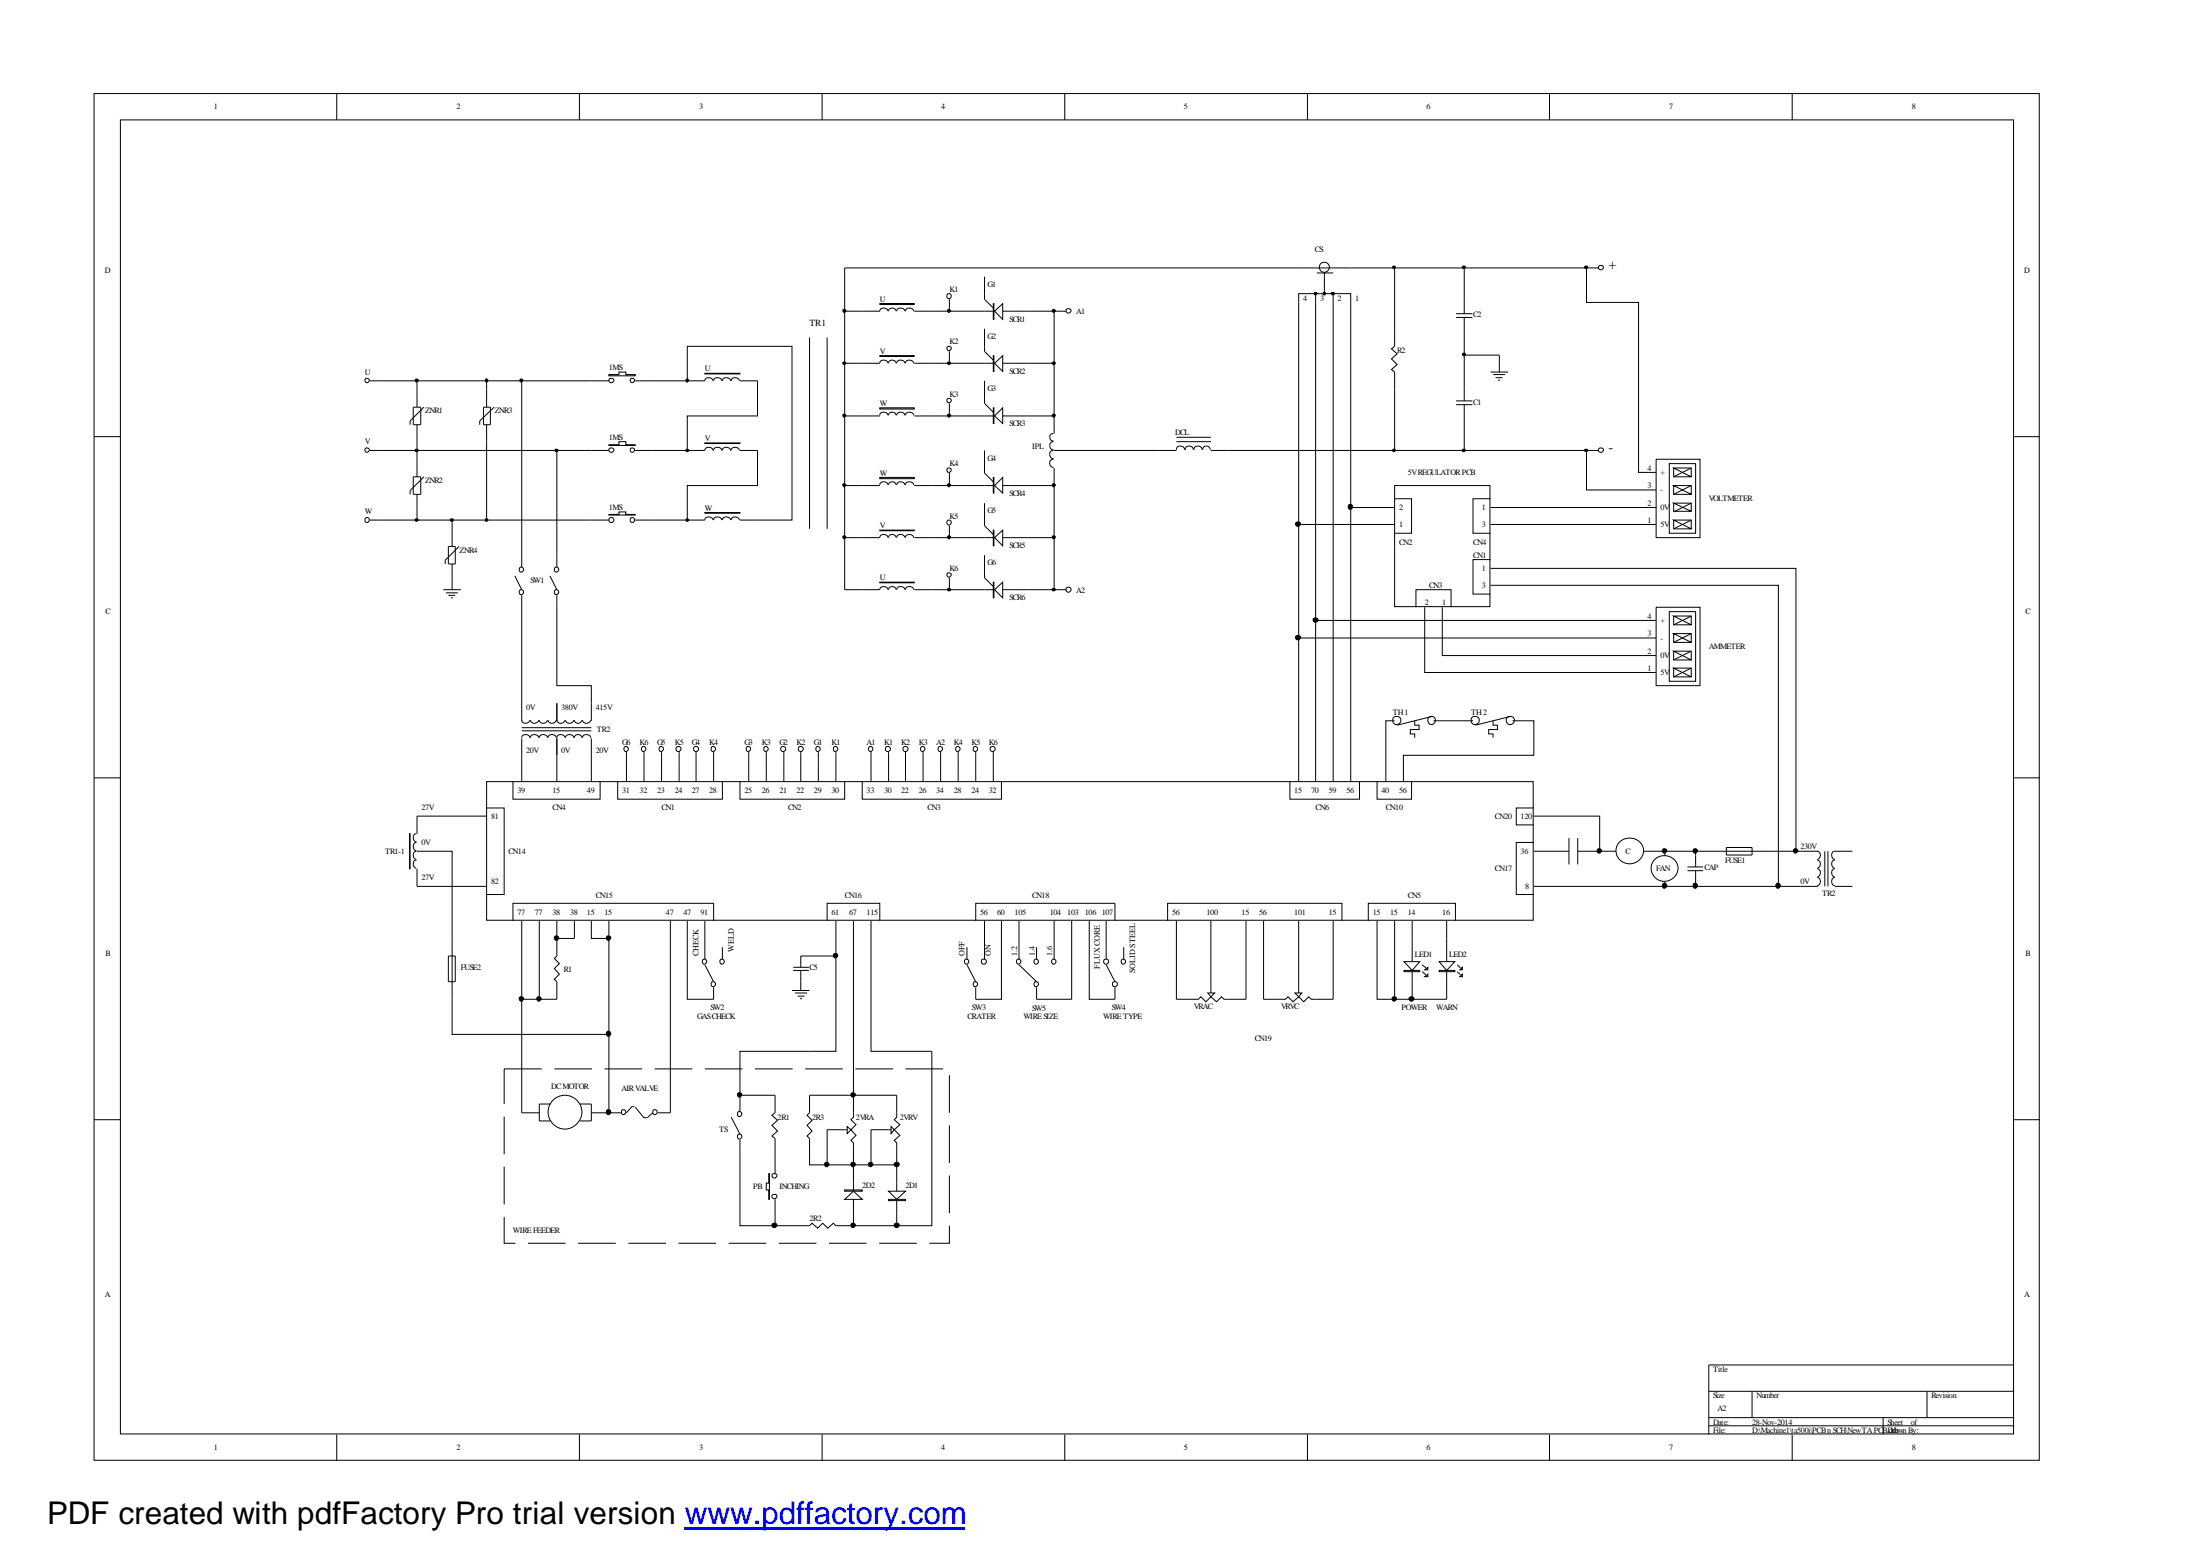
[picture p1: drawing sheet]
<svg xmlns="http://www.w3.org/2000/svg" width="297mm" height="210mm" viewBox="0 0 297 210" stroke-linecap="round" stroke-linejoin="round" font-family="sans-serif">
<g fill="none" stroke="#000" stroke-width=".14">
<path d="M12.7 12.6h262.6v184.5h-262.6zM16.3 16.2h255.6v177.4h-255.6zM45.5 12.6v3.6M78.2 12.6v3.6M111 12.6v3.6M143.8 12.6v3.6M176.5 12.6v3.6M209.2 12.6v3.6M242 12.6v3.6M132.9 37.4v3l1.2 1.2M12.7 58.9h3.6M130.6 42h8.2"/>
<path d="M271.9 58.9h3.5M12.7 105h3.6M271.9 105h3.5M12.7 151.1h3.6M271.9 151.1h3.5M45.5 193.6v3.6M78.2 193.6v3.6M111 193.6v3.6M143.8 193.6v3.6M176.5 193.6v3.6M209.2 193.6v3.6M230.7 187.8h41.2"/>
<path d="M230.7 191.4h41.2M230.7 192.5h41.2M236.6 187.8v3.6M242 193.6v3.6M254.3 191.4v2.2M260.2 187.8v3.6M271.9 184.2h-41.2v9.4"/>
</g>
<g fill="#fff" stroke="#000" stroke-width=".14">
<path d="M134.1 41h.1v2.1h-.1z" fill-rule="evenodd"/>
<path d="M134.3 42l1.1-1v2.1z" fill-rule="evenodd"/>
</g>
<path d="M130.6 49h8.2M132.9 44.4v3l1.2 1.2" fill="none" stroke="#000" stroke-width=".14"/>
<g fill="#fff" stroke="#000" stroke-width=".14">
<path d="M134.1 48h.1v2.1h-.1z" fill-rule="evenodd"/>
<path d="M134.3 49l1.1-1v2.1z" fill-rule="evenodd"/>
</g>
<path d="M130.6 56.1h8.2M132.9 51.4v3.1l1.2 1.1" fill="none" stroke="#000" stroke-width=".14"/>
<g fill="#fff" stroke="#000" stroke-width=".14">
<path d="M134.1 55h.1v2.2h-.1z" fill-rule="evenodd"/>
<path d="M134.3 56.1l1.1-1.1v2.2z" fill-rule="evenodd"/>
</g>
<path d="M130.6 65.5h8.2M132.9 60.8v3.1l1.2 1.1" fill="none" stroke="#000" stroke-width=".14"/>
<g fill="#fff" stroke="#000" stroke-width=".14">
<path d="M134.1 64.4h.1v2.2h-.1z" fill-rule="evenodd"/>
<path d="M134.3 65.5l1.1-1.1v2.2z" fill-rule="evenodd"/>
</g>
<path d="M130.6 72.6h8.2M132.9 67.9v3.1l1.2 1.2" fill="none" stroke="#000" stroke-width=".14"/>
<g fill="#fff" stroke="#000" stroke-width=".14">
<path d="M134.1 71.6h.1v2.1h-.1z" fill-rule="evenodd"/>
<path d="M134.3 72.6l1.1-1v2.1z" fill-rule="evenodd"/>
</g>
<path d="M130.6 79.6h8.2M132.9 74.9v3.1l1.2 1.2" fill="none" stroke="#000" stroke-width=".14"/>
<g fill="#fff" stroke="#000" stroke-width=".14">
<path d="M134.1 78.6h.1v2.1h-.1z" fill-rule="evenodd"/>
<path d="M134.3 79.6l1.1-1v2.1z" fill-rule="evenodd"/>
</g>
<g fill="none" stroke="#000" stroke-width=".14">
<path d="M116.4 42h2.4M123.4 42h2.4M142.2 59.6l-.2 .1a.59 .59 0 0 0-.2 .6 .59 .59 0 0 0 .4 .4M142.2 58.5l-.2 .1a.53 .53 0 0 0-.2 .6 .53 .53 0 0 0 .4 .3M142.3 56.1v2.4M158.8 59.6h4.7M158.8 59h4.7M142.2 62h-.2a.59 .59 0 0 0-.2 .7 .59 .59 0 0 0 .4 .4M142.2 60.8l-.2 .1a.59 .59 0 0 0-.2 .6 .59 .59 0 0 0 .4 .4M142.3 63.2v2.3M156.5 60.8h2.3M158.8 60.7l.1-.3a.59 .59 0 0 1 .6-.2 .59 .59 0 0 1 .4 .5"/>
<path d="M160 60.7l.1-.3a.59 .59 0 0 1 .6-.2 .59 .59 0 0 1 .4 .5M161.2 60.7l.1-.3a.59 .59 0 0 1 .6-.2 .59 .59 0 0 1 .4 .5M162.4 60.7v-.3a.53 .53 0 0 1 .6-.2 .53 .53 0 0 1 .4 .5M163.5 60.8h2.4"/>
</g>
<path d="M118.8 41h4.6v.1h-4.6z" fill-rule="evenodd" fill="#fff" stroke="#000" stroke-width=".14"/>
<path d="M116.4 49h2.4M118.8 42v-.2a.62 .62 0 0 1 1.1 .2M120 42v-.2a.55 .55 0 0 1 .6-.2 .55 .55 0 0 1 .4 .4M121.1 42v-.2a.62 .62 0 0 1 1.1 .2M122.3 42v-.2a.62 .62 0 0 1 1.1 .2M123.4 49h2.4" fill="none" stroke="#000" stroke-width=".14"/>
<path d="M118.8 48h4.6v.1h-4.6z" fill-rule="evenodd" fill="#fff" stroke="#000" stroke-width=".14"/>
<path d="M116.4 56.1h2.4M118.8 49v-.2a.62 .62 0 0 1 1.1 .2M120 49v-.2a.55 .55 0 0 1 .6-.2 .55 .55 0 0 1 .4 .4M121.1 49v-.2a.62 .62 0 0 1 1.1 .2M122.3 49v-.2a.62 .62 0 0 1 1.1 .2M123.4 56.1h2.4" fill="none" stroke="#000" stroke-width=".14"/>
<path d="M118.8 55h4.6v.2h-4.6z" fill-rule="evenodd" fill="#fff" stroke="#000" stroke-width=".14"/>
<path d="M118.8 56.1v-.3a.62 .62 0 0 1 1.1 .3M120 56.1v-.3a.55 .55 0 0 1 .6-.1 .55 .55 0 0 1 .4 .4M121.1 56.1v-.3a.62 .62 0 0 1 1.1 .3M122.3 56.1v-.3a.62 .62 0 0 1 1.1 .3M116.4 65.5h2.4M123.4 65.5h2.4" fill="none" stroke="#000" stroke-width=".14"/>
<path d="M118.8 64.4h4.6v.2h-4.6z" fill-rule="evenodd" fill="#fff" stroke="#000" stroke-width=".14"/>
<path d="M116.4 72.6h2.4M118.8 65.5v-.3a.62 .62 0 0 1 1.1 .3M120 65.5v-.3a.55 .55 0 0 1 .6-.1 .55 .55 0 0 1 .4 .4M121.1 65.5v-.3a.62 .62 0 0 1 1.1 .3M122.3 65.5v-.3a.62 .62 0 0 1 1.1 .3M123.4 72.6h2.4" fill="none" stroke="#000" stroke-width=".14"/>
<path d="M118.8 71.6h4.6h-4.6z" fill-rule="evenodd" fill="#fff" stroke="#000" stroke-width=".14"/>
<path d="M116.4 79.6h2.4M118.8 72.6v-.2a.62 .62 0 0 1 1.1 .2M120 72.6v-.2a.55 .55 0 0 1 .6-.2 .55 .55 0 0 1 .4 .4M121.1 72.6v-.2a.62 .62 0 0 1 1.1 .2M122.3 72.6v-.2a.62 .62 0 0 1 1.1 .2M123.4 79.6h2.4" fill="none" stroke="#000" stroke-width=".14"/>
<path d="M118.8 78.6h4.6v.1h-4.6z" fill-rule="evenodd" fill="#fff" stroke="#000" stroke-width=".14"/>
<path d="M92.8 51.4h2.4M99.9 51.4h2.4M118.8 79.6v-.2a.62 .62 0 0 1 1.1 .2M120 79.6v-.2a.55 .55 0 0 1 .6-.2 .55 .55 0 0 1 .4 .4M121.1 79.6v-.2a.62 .62 0 0 1 1.1 .2M122.3 79.6v-.2a.62 .62 0 0 1 1.1 .2" fill="none" stroke="#000" stroke-width=".14"/>
<path d="M95.2 50.4h4.7v.1h-4.7z" fill-rule="evenodd" fill="#fff" stroke="#000" stroke-width=".14"/>
<path d="M95.2 51.4v-.2a.62 .62 0 0 1 1.1 .2M96.4 51.4v-.2a.62 .62 0 0 1 1.1 .2M97.5 51.4l.1-.2a.62 .62 0 0 1 1 .2M98.7 51.4l.1-.2a.62 .62 0 0 1 1 .2M92.8 60.8h2.4M99.9 60.8h2.4" fill="none" stroke="#000" stroke-width=".14"/>
<path d="M95.2 59.8h4.7v.1h-4.7z" fill-rule="evenodd" fill="#fff" stroke="#000" stroke-width=".14"/>
<path d="M92.8 70.2h2.4M95.2 60.8v-.2a.62 .62 0 0 1 1.1 .2M96.4 60.8v-.2a.62 .62 0 0 1 1.1 .2M97.5 60.8l.1-.2a.62 .62 0 0 1 1 .2M98.7 60.8l.1-.2a.62 .62 0 0 1 1 .2M99.9 70.2h2.4" fill="none" stroke="#000" stroke-width=".14"/>
<path d="M95.2 69.2h4.7v.1h-4.7z" fill-rule="evenodd" fill="#fff" stroke="#000" stroke-width=".14"/>
<path d="M79.8 70.2h2.4M85.8 70.2h2.3M95.2 70.2v-.2a.62 .62 0 0 1 1.1 .2M96.4 70.2v-.2a.62 .62 0 0 1 1.1 .2M97.5 70.2l.1-.2a.62 .62 0 0 1 1 .2M98.7 70.2l.1-.2a.62 .62 0 0 1 1 .2" fill="none" stroke="#000" stroke-width=".14"/>
<path d="M82.2 69.4h1.4v-.3h.9v.3h1.3v.1h-3.6z" fill-rule="evenodd" fill="#fff" stroke="#000" stroke-width=".14"/>
<g fill="none" stroke="#000" stroke-width=".14">
<path d="M79.8 60.8h2.4M85.2 69.9h.3l.1 .1a.36 .36 0 0 1-.3 .5 .37 .37 0 0 1-.1-.6zM85.8 60.8h2.3"/>
<circle cx="82.5" cy="70.2" r=".35"/>
</g>
<path d="M82.2 60h1.4v-.4h.9v.4h1.3v.1h-3.6z" fill-rule="evenodd" fill="#fff" stroke="#000" stroke-width=".14"/>
<g fill="none" stroke="#000" stroke-width=".14">
<path d="M79.8 51.4h2.4M85.8 51.4h2.3"/>
<circle cx="82.6" cy="60.8" r=".33"/>
<circle cx="85.4" cy="60.8" r=".31"/>
</g>
<path d="M82.2 50.6h1.4v-.4h.9v.4h1.3v.1h-3.6z" fill-rule="evenodd" fill="#fff" stroke="#000" stroke-width=".14"/>
<g fill="none" stroke="#000" stroke-width=".14">
<path d="M128 39.7h.3l.1 .1a.36 .36 0 0 1-.3 .5 .37 .37 0 0 1-.1-.6zM177.6 39.6v65.9M177.8 36.8h2.2M178.8 36.8v2.8M180 39.6v65.9M188.3 36.2v10.6l-.4 .3 .7 .7-.7 .6 .7 .8-.7 .7 .4 .3v10.6M197.7 36.2v6.1M215.8 36.2h-101.8v43.4h2.4M50 51.4h29.8M55.8 55h1v2.3h-1zM56.3 51.4v3.6M56.3 57.3v7.1"/>
<path d="M57.2 55l-1.8 1.8v.5M65.3 55h.9v2.3h-.9zM65.7 51.4v3.6M65.7 57.3v12.9M66.7 55l-1.9 1.8v.5M70.4 51.4v25.2M88.1 51.4h4.7v-4.6h14.1v23.4h-4.6M102.3 51.4v4.7h-9.5v4.7h-4.7M109.3 45.6v25.8M111.7 45.6v25.8M114 49h2.4M114 42h2.4"/>
<path d="M114 56.1h2.4M125.8 49h4.8M125.8 42h4.8M125.8 56.1h4.8M128.2 40.4v1.6M128.2 47.4v1.6M128.2 54.5v1.6M138.8 42h3.5v14.1h-3.5M138.8 49h3.5M142.3 42h1.6M196.6 42.9h2.2M196.6 42.3h2.2"/>
<path d="M196.6 54.6h2.2M196.6 54.1h2.2M197.7 42.9v11.2M197.7 54.6v6.2M197.7 47.9h4.7v2.3M201.3 50.2h2.3M201.6 50.6h1.6M201.9 51h1M202.3 51.3h.2M49.4 69.9h.3l.1 .1a.36 .36 0 0 1-.3 .5 .37 .37 0 0 1-.1-.6zM50 60.8h29.8M50 70.2h29.8"/>
<path d="M55.8 64.4h1v2.3h-1zM56.3 66.7v3.5M57.2 64.4l-1.8 1.8v.5M59.9 79.6h2.3M60.5 73.8h1v2.3h-1zM61 70.2v3.6M61 76.1v3.5M62 73.8l-1.9 1.8v.5M69.5 77.7l.9 1.9M70.2 79.6h.3l.1 .1a.36 .36 0 0 1-.2 .6 .37 .37 0 0 1-.2-.7zM70.2 76.6h.3l.1 .1a.36 .36 0 0 1-.2 .5 .37 .37 0 0 1-.2-.6zM74.3 77.7l.9 1.9"/>
<path d="M75 79.6h.3l.1 .1a.36 .36 0 0 1-.3 .6 .37 .37 0 0 1-.1-.7zM75 76.6h.3l.1 .1a.36 .36 0 0 1-.3 .5 .37 .37 0 0 1-.1-.6zM75.2 60.8v15.8M102.3 60.8v4.7h-9.5v4.7h-4.7M114 72.6h2.4M114 65.5h2.4M125.8 79.6h4.8M125.8 72.6h4.8M125.8 65.5h4.8M128 70.2h.3l.1 .1a.36 .36 0 0 1-.3 .6 .37 .37 0 0 1-.1-.7zM128.2 63.9v1.6M128.2 71v1.6"/>
<path d="M128.2 78v1.6M138.8 65.5h3.5v14.1h-3.5M138.8 72.6h3.5M142.3 60.8h14.2M142.3 79.6h1.6M165.9 60.8h49.9M223.6 62h5.9v10.6h-5.9zM225.4 62.6h3.5v9.4h-3.5zM226 63.2v1.2h2.3v-1.2h-2.3l2.3 1.2M226 65.5v1.2h2.3v-1.2h-2.3l2.3 1.2M226 67.9v1.1h2.3v-1.1h-2.3l2.3 1.1M226 70.2v1.2h2.3v-1.2h-2.3l2.3 1.2"/>
<path d="M228.3 63.2l-2.3 1.2M228.3 65.5l-2.3 1.2M228.3 67.9l-2.3 1.2M228.3 70.2l-2.3 1.2M60.2 80h1.6M60.5 80.4h1M60.9 80.7h.2M70.4 99.6l.1-.2a.62 .62 0 0 1 1 .2M70.4 97.2l.1 .2a.59 .59 0 0 0 .6 .2 .59 .59 0 0 0 .4-.4M70.4 80.4v16.9M70.4 99.7v2.3M70.4 98.2h9.4"/>
<path d="M70.4 98.7h9.4M71.6 99.6l.1-.2a.62 .62 0 0 1 1 .2M71.6 97.2l.1 .2a.59 .59 0 0 0 .6 .2 .59 .59 0 0 0 .4-.4M72.8 99.6l.1-.2a.62 .62 0 0 1 1 .2M72.8 97.2l.1 .2a.59 .59 0 0 0 .5 .2 .59 .59 0 0 0 .5-.4M74 99.6l.1-.2a.62 .62 0 0 1 1 .2M74 97.2l.1 .2a.59 .59 0 0 0 .5 .2 .59 .59 0 0 0 .5-.4M75.2 99.6v-.2a.62 .62 0 0 1 1.1 .2M75.2 97.2v.2a.59 .59 0 0 0 .6 .2 .59 .59 0 0 0 .5-.4M75.2 80.4v12.2h4.6v4.7M75.2 94.9v2.4M75.2 99.7v2.3"/>
<path d="M76.4 99.6v-.2a.62 .62 0 0 1 1.1 .2M76.4 97.2v.2a.59 .59 0 0 0 .6 .2 .59 .59 0 0 0 .5-.4M77.6 99.6v-.2a.55 .55 0 0 1 .6-.2 .55 .55 0 0 1 .4 .4M77.6 97.2v.2a.53 .53 0 0 0 .6 .2 .53 .53 0 0 0 .4-.4M78.7 99.6v-.2a.62 .62 0 0 1 1.1 .2M78.7 97.2v.2a.59 .59 0 0 0 .6 .2 .59 .59 0 0 0 .5-.4M79.8 99.7v2.3M223.6 82h5.9v10.6h-5.9zM225.4 82.6h3.5v9.4h-3.5zM226 83.2v1.1h2.3v-1.1h-2.3l2.3 1.1M226 85.5v1.2h2.3v-1.2h-2.3l2.3 1.2M226 87.9v1.2h2.3v-1.2h-2.3l2.3 1.2"/>
<path d="M226 90.2v1.2h2.3v-1.2h-2.3l2.3 1.2M228.3 83.2l-2.3 1.1M228.3 85.5l-2.3 1.2M228.3 87.9l-2.3 1.2M228.3 90.2l-2.3 1.2M175.3 105.5v-65.9h7.1v65.9"/>
<circle cx="178.8" cy="36.1" r=".68"/>
<circle cx="216.2" cy="36.1" r=".33"/>
<circle cx="49.6" cy="51.4" r=".31"/>
<circle cx="82.6" cy="51.4" r=".33"/>
<circle cx="85.4" cy="51.4" r=".31"/>
<circle cx="128.1" cy="47" r=".31"/>
<circle cx="128.1" cy="54.1" r=".31"/>
<circle cx="144.3" cy="42" r=".33"/>
<circle cx="49.6" cy="60.8" r=".31"/>
<circle cx="128.1" cy="63.5" r=".31"/>
<circle cx="128.1" cy="77.6" r=".31"/>
<circle cx="144.3" cy="79.6" r=".35"/>
<circle cx="216.2" cy="60.8" r=".33"/>
</g>
<path d="M65.8 105.6h141.2v18.6h-141.2z" fill="#fff"/>
<path d="M56.3 110.2v2.3M56.3 117.3v2.3M65.7 105.5h141.3v18.7h-141.3z" fill="none" stroke="#000" stroke-width=".14"/>
<path d="M55.3 112.5h.1v4.8h-.1z" fill-rule="evenodd" fill="#fff" stroke="#000" stroke-width=".14"/>
<g fill="none" stroke="#000" stroke-width=".14">
<path d="M188.3 97.3h-1.2v8.2M191 97.3v.6h.6v.6h-1.2v.6h.6v.5M192.8 96.9a.53 .53 0 0 1 .6-.2 .53 .53 0 0 1 .4 .5l-.1 .3-.2 .2-.2 .1a.58 .58 0 0 1-.5-.9zM193.4 96.7l-4.8 1.2M193.5 97.3h5.4M201.6 97.3v.6h.6v.6h-1.2v.6h.6v.5M204 96.7l-4.8 1.2M204.2 97.3h2.9v4.7h-17.6v3.5M56.2 116.1h-.2a.62 .62 0 0 0 .2 1.1M56.2 114.9l-.2 .1a.62 .62 0 0 0 .2 1M56.2 113.7l-.2 .1a.62 .62 0 0 0 .2 1M56.2 112.5l-.2 .1a.62 .62 0 0 0 .2 1"/>
<path d="M56.3 110.2h9.4M56.3 119.6h9.4M65.7 109.1h2.4v11.6h-2.4M69.3 105.5v2.4h11.7v-2.4M70.4 102v3.5M75.2 102v3.5M79.8 102v3.5M83.4 105.5v2.4h14.1v-2.4M99.9 105.5v2.4h14.1v-2.4M116.4 105.5v2.4h18.8v-2.4M174.2 105.5v2.4h9.4v-2.4M185.9 105.5v2.4h4.7v-2.4"/>
<path d="M207.1 109.1h-2.4v2.3h2.4M207.1 113.7h-2.4v7h2.4M207.1 114.9h4.7M211.8 113.1v3.6M213 114.9h5.4M213 113.1v3.6"/>
<circle cx="188.6" cy="97.2" r=".57"/>
<circle cx="199.2" cy="97.2" r=".57"/>
<circle cx="203.9" cy="97.2" r=".57"/>
</g>
<path d="M218.7 113.6a1.86 1.86 0 0 1 2.2-.3 1.86 1.86 0 0 1 .9 2 1.84 1.84 0 0 1-2.4 1.2 1.84 1.84 0 0 1-1-2.5z" fill-rule="evenodd" fill="#fff" stroke="#000" stroke-width=".14"/>
<g fill="none" stroke="#000" stroke-width=".14">
<path d="M207.1 110.2h8.9v4.7M207.1 119.6h38.3M243.1 114.9h2.3M245.4 114.9l.1 .1a.59 .59 0 0 1 .3 .5 .59 .59 0 0 1-.4 .5M245.4 116.1h.1a.59 .59 0 0 1 .3 .6 .59 .59 0 0 1-.4 .5M245.4 117.3h.1a.59 .59 0 0 1 .3 .6 .59 .59 0 0 1-.4 .5M245.4 118.5h.1a.59 .59 0 0 1 .3 .6 .59 .59 0 0 1-.4 .5M246.4 114.9v4.7M246.8 114.9v4.7M247.7 116.1h-.2a.62 .62 0 0 0 .2 1.1M247.7 117.3h-.2a.62 .62 0 0 0 .2 1.1M247.7 118.5h-.2a.62 .62 0 0 0 .2 1.1"/>
<path d="M247.7 119.6h2.4M250.1 114.9l-2.6 .1a.62 .62 0 0 0 .2 1"/>
</g>
<path d="M223.4 116a1.77 1.77 0 0 1 2.5-.1 1.77 1.77 0 0 1 .1 2.5 1.77 1.77 0 0 1-2.5 .1 1.77 1.77 0 0 1-.1-2.5z" fill-rule="evenodd" fill="#fff" stroke="#000" stroke-width=".14"/>
<path d="M214.2 36.2v4.6h7v23h2.4M214.2 60.8v5.3h9.4M221.8 114.9h17.1M224.8 114.9v.6M224.8 119.1v.5M227.8 117.5h2.2M227.8 117h2.2M228.9 114.9v2.1M228.9 117.5v2.1M233.1 114.4h3.5v1h-3.5z" fill="none" stroke="#000" stroke-width=".14"/>
<path d="M188.4 65.6h12.8v16.3h-12.8z" fill="#fff"/>
<g fill="none" stroke="#000" stroke-width=".14">
<path d="M175.3 70.8h13M182.4 68.5h5.9M188.3 65.5h12.9v16.4h-12.9zM188.3 67.3h2.3v4.7h-2.3M201.3 67.3h-2.4v4.7h2.4M201.3 68.5h22.3M175.3 86.1h48.3M177.6 83.7h46M56.3 114.9h4.7v24.7h21.2M60.5 129h1v3.5h-1zM69.3 124.3v-2.4h27.1v2.4M70.4 124.3v25.9h2.4"/>
<path d="M72.8 124.3v10.6h-2.4M75.2 126.7v2.3l-.4 .4 .7 .7-.7 .6 .7 .8-.7 .7 .4 .3v2.4h-2.4M75.2 124.3v2.4h2.4v-2.4M79.8 124.3v2.4h2.4M82.2 124.3v25.9M90.5 124.3v25.9h-1.7M92.8 124.3v10.6h3.6v-1.6M94.9 129.5h.3l.2 .1a.36 .36 0 0 1-.3 .5 .37 .37 0 0 1-.2-.6zM95.2 124.3v5.2M95.2 130.2l1.2 2.3M96.1 132.5h.3l.2 .2a.36 .36 0 0 1-.3 .5 .37 .37 0 0 1-.2-.7zM97.3 129.5h.3l.1 .1a.36 .36 0 0 1-.2 .5 .37 .37 0 0 1-.2-.6z"/>
<path d="M97.5 127.9v1.6M74.3 149h-1.5v2.3h1.5M78.3 149h1.5v2.3h-1.5M79.8 150.2h4.1M84 149.8h.3l.1 .1a.36 .36 0 0 1-.2 .6 .37 .37 0 0 1-.2-.7zM85.6 149.5l-.3-.1-.7 .8M85.8 149.5l1.2 1.4M86.9 150.8l.2 .1 .2-.1M88.1 150.2l-.7 .7M88.3 149.8h.3l.1 .1a.36 .36 0 0 1-.3 .6 .37 .37 0 0 1-.1-.7zM98.7 150.8l1.2 2.3M99.7 153.1h.3l.1 .1a.36 .36 0 0 1-.3 .6 .37 .37 0 0 1-.1-.7z"/>
<path d="M99.7 150.1h.3l.1 .1a.36 .36 0 0 1-.3 .5 .37 .37 0 0 1-.1-.6zM99.9 148.4v1.6M99.9 153.9v1.6M104.6 156.1v2.3M104.6 161.9v2.4"/>
<circle cx="76.3" cy="150.1" r="2.28"/>
</g>
<path d="M103.8 158.4h.1v3.5h-.1v-1.3h-.3v-.9h.3z" fill-rule="evenodd" fill="#fff" stroke="#000" stroke-width=".14"/>
<g fill="none" stroke="#000" stroke-width=".14">
<path d="M104.6 147.8v2.4l-.4 .4 .8 .6-.8 .7 .8 .8-.8 .6 .4 .4v2.4M109.3 147.8v2.4l-.3 .4 .6 .6-.6 .7 .6 .8-.6 .6 .3 .4v2.4M111.7 152.5h3.2M115.2 147.8v3l-.3 .3 .7 .7-.7 .7 .7 .8-.7 .6 .3 .4v2.9M106.9 165.5h2.4l.3-.4 .8 .7 .7-.7 .7 .7 .7-.7 .4 .4h2.3"/>
<circle cx="104.6" cy="158.7" r=".33"/>
<circle cx="104.6" cy="161.5" r=".33"/>
</g>
<path d="M114.4 152.1l.5 .4-.5 .5z" fill-rule="evenodd" fill="#fff" stroke="#000" stroke-width=".14"/>
<path d="M117.6 152.5h3.1M121.1 147.8v3l-.4 .3 .8 .7-.8 .7 .8 .8-.8 .6 .4 .4v2.9" fill="none" stroke="#000" stroke-width=".14"/>
<path d="M120.3 152.1l.4 .4-.4 .5z" fill-rule="evenodd" fill="#fff" stroke="#000" stroke-width=".14"/>
<path d="M115.2 157.2v8.3" fill="none" stroke="#000" stroke-width=".14"/>
<g fill="#fff" stroke="#000" stroke-width=".14">
<path d="M114 160.6h2.4v.2h-2.4z" fill-rule="evenodd"/>
<path d="M114 161.9l1.2-1.1 1.2 1.1z" fill-rule="evenodd"/>
</g>
<path d="M121.1 157.2v8.3" fill="none" stroke="#000" stroke-width=".14"/>
<g fill="#fff" stroke="#000" stroke-width=".14">
<path d="M120 161.9h2.3v.2h-2.3z" fill-rule="evenodd"/>
<path d="M120 160.8h2.3l-1.2 1.1z" fill-rule="evenodd"/>
</g>
<g fill="none" stroke="#000" stroke-width=".14">
<path d="M106.9 133.7h2.4M107.1 131h2.1M107.1 130.6h2.1M107.4 134h1.6M107.7 134.5h.9M108 134.8h.3M108.1 131v2.7M111.7 124.3v-2.4h7.1v2.4M112.9 124.3v17.6h-13v6.5M112.9 129h-4.8v1.6M115.2 124.3v23.5M117.6 124.3v17.6h8.2v23.6h-10.6"/>
<path d="M130.3 129.5h.3l.2 .1a.36 .36 0 0 1-.3 .5 .37 .37 0 0 1-.2-.6zM130.6 127.9v1.6M130.6 130.2l1.1 2.3M131.5 132.5h.3l.1 .2a.36 .36 0 0 1-.2 .5 .37 .37 0 0 1-.2-.7zM131.7 124.3v-2.4h18.8v2.4M132.9 124.3v5.2M135.2 124.3v10.6h-3.5v-1.6M137.4 129.5h.3l.1 .1a.36 .36 0 0 1-.3 .5 .37 .37 0 0 1-.1-.6zM137.6 124.3v5.2M137.6 130.2l2.4 2.3M139.7 129.5h.3l.2 .1a.36 .36 0 0 1-.3 .5 .37 .37 0 0 1-.2-.6zM139.7 132.5h.3l.2 .2a.36 .36 0 0 1-.3 .5 .37 .37 0 0 1-.2-.7z"/>
<path d="M140 127.9v1.6M142.1 129.5h.3l.1 .1a.36 .36 0 0 1-.3 .5 .37 .37 0 0 1-.1-.6zM142.3 124.3v5.2M144.7 124.3v10.6h-4.7v-1.6M147.1 124.3v10.6h3.4v-1.6M149.4 124.3v5.2M149.4 130.2l1.1 2.3M151.5 129.5h.3l.1 .1a.36 .36 0 0 1-.3 .5 .37 .37 0 0 1-.1-.6zM151.7 127.9v1.6M158.8 134.9h3l.3-.4 .7 .7 .7-.7 .8 .7 .6-.7 .4 .4h2.9M163.5 131.3v3.2M99.9 155.5v10h4.7"/>
<path d="M99.9 147.8h4.7M109.3 156.1v1.1h11.8M109.3 147.8h11.8M111.7 152.5v4.7M117.6 152.5v4.7M104.6 164.3v1.2h2.3"/>
<circle cx="132.8" cy="129.8" r=".35"/>
<circle cx="149.3" cy="129.8" r=".35"/>
<circle cx="150.5" cy="132.8" r=".35"/>
</g>
<path d="M163.1 134h.9l-.5 .5z" fill-rule="evenodd" fill="#fff" stroke="#000" stroke-width=".14"/>
<path d="M170.6 134.9h3l.3-.4 .7 .7 .7-.7 .7 .7 .7-.7 .3 .4h3M175.3 131.3v3.2" fill="none" stroke="#000" stroke-width=".14"/>
<path d="M174.8 134h1l-.5 .5z" fill-rule="evenodd" fill="#fff" stroke="#000" stroke-width=".14"/>
<path d="M157.6 124.3v-2.4h23.6v2.4M158.8 124.3v10.6M163.5 124.3v7M168.2 124.3v10.6M170.6 124.3v10.6M175.3 124.3v7M180 124.3v10.6M190.7 126.7v8.2M192 131.2l.5 .4M192 130.2l.5 .5" fill="none" stroke="#000" stroke-width=".14"/>
<g fill="#fff" stroke="#000" stroke-width=".14">
<path d="M189.6 129.8h2.1l-1 1.2z" fill-rule="evenodd"/>
<path d="M189.6 131h2.1v.2h-2.1z" fill-rule="evenodd"/>
<path d="M192.4 131.8l.4-.3v.3z" fill-rule="evenodd"/>
<path d="M192.4 130.9l.4-.3v.3z" fill-rule="evenodd"/>
</g>
<path d="M195.3 126.7v8.2M196.8 131.2l.4 .4M196.8 130.2l.4 .5" fill="none" stroke="#000" stroke-width=".14"/>
<g fill="#fff" stroke="#000" stroke-width=".14">
<path d="M194.3 129.8h2.1l-1.1 1.2z" fill-rule="evenodd"/>
<path d="M194.3 131h2.1v.2h-2.1z" fill-rule="evenodd"/>
<path d="M197.1 131.8l.3-.3v.3z" fill-rule="evenodd"/>
<path d="M197.1 130.9l.3-.3v.3z" fill-rule="evenodd"/>
</g>
<g fill="none" stroke="#000" stroke-width=".14">
<path d="M201.3 75.5h-2.4v4.7h2.4M201.3 76.7h41.2v38.2M201.3 79h38.8v40.6M201.3 70.8h22.3M191.2 82v-2.4h4.7v2.4M192.4 82v8.8h31.2M194.7 82v6.5h28.9M84.4 100.8h.3l.1 .1a.36 .36 0 0 1-.3 .5 .37 .37 0 0 1-.1-.6zM84.6 101.5v4M86.7 100.8h.3l.2 .1a.36 .36 0 0 1-.3 .5 .37 .37 0 0 1-.2-.6zM87 101.5v4M89.1 100.8h.3l.1 .1a.36 .36 0 0 1-.3 .5 .37 .37 0 0 1-.1-.6z"/>
<path d="M89.3 101.5v4M91.7 101.5v4M94 101.5v4M96.1 100.8h.3l.2 .1a.36 .36 0 0 1-.3 .5 .37 .37 0 0 1-.2-.6zM96.4 101.5v4M100.9 100.8h.3l.1 .1a.36 .36 0 0 1-.3 .5 .37 .37 0 0 1-.1-.6zM101.1 101.5v4M103.2 100.8h.3l.2 .1a.36 .36 0 0 1-.3 .5 .37 .37 0 0 1-.2-.6zM103.5 101.5v4M105.8 101.5v4M108.1 101.5v4M110.3 100.8h.3l.1 .1a.36 .36 0 0 1-.3 .5 .37 .37 0 0 1-.1-.6z"/>
<path d="M110.5 101.5v4M112.6 100.8h.3l.2 .1a.36 .36 0 0 1-.3 .5 .37 .37 0 0 1-.2-.6zM112.9 101.5v4M117.4 100.8h.3l.1 .1a.36 .36 0 0 1-.3 .5 .37 .37 0 0 1-.1-.6zM117.6 101.5v4M120 101.5v4M122.3 101.5v4M124.4 100.8h.3l.1 .1a.36 .36 0 0 1-.3 .5 .37 .37 0 0 1-.1-.6zM124.6 101.5v4M126.8 100.8h.3l.1 .1a.36 .36 0 0 1-.3 .5 .37 .37 0 0 1-.1-.6zM127 101.5v4M129.1 100.8h.3l.2 .1a.36 .36 0 0 1-.3 .5 .37 .37 0 0 1-.2-.6z"/>
<path d="M129.4 101.5v4M131.5 100.8h.3l.1 .1a.36 .36 0 0 1-.2 .5 .37 .37 0 0 1-.2-.6zM131.7 101.5v4M134.1 101.5v4M238.9 114.9h4.2M184.7 124.3v-2.4h11.8v2.4M185.9 124.3v10.6h2.4M188.3 124.3v10.6h7M190.7 124.3v2.4M195.3 124.3v2.4"/>
<circle cx="91.6" cy="101.1" r=".35"/>
<circle cx="94" cy="101.1" r=".35"/>
<circle cx="105.7" cy="101.1" r=".35"/>
<circle cx="108.1" cy="101.1" r=".35"/>
<circle cx="119.9" cy="101.1" r=".35"/>
<circle cx="122.2" cy="101.1" r=".35"/>
<circle cx="134" cy="101.1" r=".35"/>
</g>
<path d="M68.1 144.3h60.1v23.5h-60.1v-23.5" fill="none" stroke="#000" stroke-width=".14" stroke-dasharray="5.1 1.7" stroke-linecap="butt"/>
<g fill="#000" stroke="#000" stroke-width=".14">
<path d="M177.5 39.5h.2v.3h-.2z" fill-rule="evenodd"/>
<path d="M178.7 39.5h.2v.3h-.2z" fill-rule="evenodd"/>
<path d="M179.8 39.5h.3l.1 .1-.3 .2-.2-.2z" fill-rule="evenodd"/>
<path d="M188.1 35.9h.2v.3h-.2z" fill-rule="evenodd"/>
<path d="M197.5 35.9h.3l.1 .2-.3 .2-.2-.2z" fill-rule="evenodd"/>
<path d="M214 35.9h.3l.1 .2-.3 .2-.1-.2z" fill-rule="evenodd"/>
<path d="M56.1 51.2h.3l.1 .1-.1 .2-.2 .1-.1-.1z" fill-rule="evenodd"/>
<path d="M65.6 51.2h.1l.2 .1-.2 .3-.1-.1z" fill-rule="evenodd"/>
<path d="M70.2 51.2h.3l.1 .1-.1 .2-.1 .1-.2-.1z" fill-rule="evenodd"/>
<path d="M92.6 51.2h.2l.2 .1-.2 .3-.2-.1z" fill-rule="evenodd"/>
<path d="M113.8 48.9h.3l.1 .1-.2 .2-.2-.2z" fill-rule="evenodd"/>
<path d="M113.8 41.8h.3l.1 .1-.1 .2-.1 .1-.2-.1z" fill-rule="evenodd"/>
<path d="M113.8 55.9h.3l.1 .2-.1 .1-.1 .1-.2-.1z" fill-rule="evenodd"/>
<path d="M128 55.9h.3l.1 .2-.1 .1-.2 .1-.1-.1z" fill-rule="evenodd"/>
<path d="M128 48.9h.3l.1 .1-.3 .2-.2-.2z" fill-rule="evenodd"/>
<path d="M128 41.8h.3l.1 .1-.1 .2-.2 .1-.1-.1z" fill-rule="evenodd"/>
<path d="M142.1 55.9h.3l.1 .2-.1 .1-.2 .1-.1-.1z" fill-rule="evenodd"/>
<path d="M142.1 41.8h.3l.1 .1-.1 .2-.2 .1-.1-.1z" fill-rule="evenodd"/>
<path d="M142.1 48.9h.3l.1 .1-.3 .2-.1-.2z" fill-rule="evenodd"/>
<path d="M197.5 47.7h.3l.1 .2-.3 .1-.2-.1z" fill-rule="evenodd"/>
<path d="M56.1 60.7h.3l.1 .1-.3 .2-.2-.2z" fill-rule="evenodd"/>
<path d="M56.1 70.1h.3l.1 .1-.3 .2-.2-.2z" fill-rule="evenodd"/>
<path d="M60.8 70.1h.3l.1 .1-.2 .2-.2-.2z" fill-rule="evenodd"/>
<path d="M65.6 70.1h.2v.2h-.2z" fill-rule="evenodd"/>
<path d="M75 60.7h.3l.1 .1-.3 .2-.2-.2z" fill-rule="evenodd"/>
<path d="M92.6 60.7h.3v.2h-.3z" fill-rule="evenodd"/>
<path d="M92.6 70.1h.3v.2h-.3z" fill-rule="evenodd"/>
<path d="M113.8 72.4h.3l.1 .1-.1 .1-.1 .1-.2-.1z" fill-rule="evenodd"/>
<path d="M113.8 65.3h.3l.1 .2-.1 .1-.1 .1-.2-.1z" fill-rule="evenodd"/>
<path d="M128 79.5h.3l.1 .1-.3 .2-.2-.2z" fill-rule="evenodd"/>
<path d="M128 72.4h.3l.1 .1-.1 .1-.2 .1-.1-.1z" fill-rule="evenodd"/>
<path d="M128 65.3h.3l.1 .2-.1 .1-.2 .1-.1-.1z" fill-rule="evenodd"/>
<path d="M142.1 65.3h.3l.1 .2-.1 .1-.2 .1-.1-.1z" fill-rule="evenodd"/>
<path d="M142.1 79.5h.3l.1 .1-.3 .2-.1-.2z" fill-rule="evenodd"/>
<path d="M142.1 72.4h.3l.1 .1-.1 .1-.2 .1-.1-.1z" fill-rule="evenodd"/>
<path d="M182.1 68.1h.4l.1 .1a.36 .36 0 0 1-.3 .6 .37 .37 0 0 1-.2-.7z" fill-rule="evenodd"/>
<path d="M188.1 60.7h.2v.2h-.2z" fill-rule="evenodd"/>
<path d="M197.5 60.7h.3l.1 .1-.3 .2-.2-.2z" fill-rule="evenodd"/>
<path d="M214 60.7h.3l.1 .1-.3 .2-.1-.2z" fill-rule="evenodd"/>
<path d="M224.6 119.3h.3l.1 .1a.36 .36 0 0 1-.3 .5 .37 .37 0 0 1-.1-.6z" fill-rule="evenodd"/>
<path d="M228.7 119.3h.3l.1 .1a.36 .36 0 0 1-.2 .5 .37 .37 0 0 1-.2-.6z" fill-rule="evenodd"/>
<path d="M239.9 119.3h.3l.1 .1a.36 .36 0 0 1-.3 .5 .37 .37 0 0 1-.1-.6z" fill-rule="evenodd"/>
<path d="M82 139.2h.3l.1 .1a.36 .36 0 0 1-.3 .6 .37 .37 0 0 1-.1-.7z" fill-rule="evenodd"/>
<path d="M82 149.8h.3l.1 .1a.36 .36 0 0 1-.3 .6 .37 .37 0 0 1-.1-.7z" fill-rule="evenodd"/>
<circle cx="175.3" cy="70.7" r=".33"/>
<circle cx="175.3" cy="86.1" r=".33"/>
<circle cx="177.6" cy="83.7" r=".33"/>
<circle cx="215.9" cy="114.9" r=".31"/>
<circle cx="224.7" cy="114.9" r=".31"/>
<circle cx="228.9" cy="114.9" r=".31"/>
<circle cx="242.4" cy="114.9" r=".31"/>
<circle cx="70.4" cy="134.8" r=".31"/>
<circle cx="72.8" cy="134.8" r=".31"/>
<circle cx="75.1" cy="126.6" r=".31"/>
<circle cx="82.2" cy="126.6" r=".31"/>
<circle cx="112.8" cy="129" r=".31"/>
<circle cx="188.2" cy="134.8" r=".31"/>
<circle cx="190.6" cy="134.8" r=".33"/>
<circle cx="99.9" cy="147.8" r=".31"/>
<circle cx="111.6" cy="157.2" r=".31"/>
<circle cx="115.2" cy="147.8" r=".31"/>
<circle cx="115.2" cy="157.2" r=".31"/>
<circle cx="117.5" cy="157.2" r=".31"/>
<circle cx="121.1" cy="157.2" r=".33"/>
<circle cx="104.6" cy="165.4" r=".33"/>
<circle cx="115.2" cy="165.4" r=".31"/>
<circle cx="121.1" cy="165.4" r=".33"/>
</g>
<path d="M92.5 206.3h37.8" fill="none" stroke="#00f" stroke-width=".34"/>
<text font-size="4.2" x="6.3" y="205.7">PDF created with pdfFactory Pro trial version www.pdffactory.com</text>
<g font-size="1.9">
<text x="217.2" y="36.3">+</text>
<text x="217.2" y="61">-</text>
</g>
<text font-size="1.3" x="109.3" y="44">TR1</text>
<g font-size="1.1">
<text x="28.9" y="14.7">1</text>
<text x="61.6" y="14.7">2</text>
<text x="94.4" y="14.7">3</text>
<text x="127.1" y="14.7">4</text>
<text x="159.9" y="14.7">5</text>
<text x="192.6" y="14.7">6</text>
<text x="225.4" y="14.7">7</text>
<text x="258.1" y="14.7">8</text>
<text x="177.5" y="34.1">CS</text>
<text x="14.1" y="36.8">D</text>
<text x="118.8" y="40.7">U</text>
<text x="128.2" y="39.4">K1</text>
<text x="133.3" y="38.7">G1</text>
<text x="175.9" y="40.6">4</text>
<text x="178.2" y="40.6">3</text>
<text x="180.6" y="40.6">2</text>
<text x="183" y="40.6">1</text>
<text x="273.3" y="36.8">D</text>
<text x="118.8" y="47.8">V</text>
<text x="128.2" y="46.5">K2</text>
<text x="133.3" y="45.7">G2</text>
<text x="136.3" y="43.4">SCR1</text>
<text x="145.3" y="42.3">A1</text>
<text x="188.6" y="47.7">R2</text>
<text x="198.9" y="42.9">C2</text>
<text x="49.3" y="50.6">U</text>
<text x="82.2" y="50">1MS</text>
<text x="95.2" y="50.1">U</text>
<text x="128.2" y="53.5">K3</text>
<text x="133.3" y="52.8">G3</text>
<text x="136.3" y="50.5">SCR2</text>
<text x="49.3" y="60">V</text>
<text x="57.4" y="55.7">ZNR1</text>
<text x="66.8" y="55.7">ZNR3</text>
<text x="82.2" y="59.5">1MS</text>
<text x="95.2" y="59.5">V</text>
<text x="118.8" y="54.8">W</text>
<text x="136.3" y="57.5">SCR3</text>
<text x="158.7" y="58.7">DCL</text>
<text x="198.9" y="54.6">C1</text>
<text x="57.4" y="65.2">ZNR2</text>
<text x="118.8" y="64.2">W</text>
<text x="128.2" y="62.9">K4</text>
<text x="133.3" y="62.2">G4</text>
<text x="139.4" y="60.6">IPL</text>
<text x="190.1" y="64.1">5VREGULATORPCB</text>
<text x="222.4" y="63.5">4</text>
<text x="222.4" y="65.9">3</text>
<text x="224.2" y="64.1">+</text>
<text x="49.3" y="69.4">W</text>
<text x="82.2" y="68.8">1MS</text>
<text x="95.2" y="68.9">W</text>
<text x="118.8" y="71.3">V</text>
<text x="128.2" y="70">K5</text>
<text x="133.3" y="69.3">G5</text>
<text x="136.3" y="66.9">SCR4</text>
<text x="188.9" y="68.8">2</text>
<text x="188.9" y="71.1">1</text>
<text x="200.1" y="68.8">1</text>
<text x="200.1" y="71.1">3</text>
<text x="222.4" y="68.3">2</text>
<text x="222.4" y="70.5">1</text>
<text x="224.2" y="66.5">-</text>
<text x="224.2" y="68.8">0V</text>
<text x="224.2" y="71.1">5V</text>
<text x="230.7" y="67.7">VOLTMETER</text>
<text x="62.1" y="74.6">ZNR4</text>
<text x="128.2" y="77.1">K6</text>
<text x="133.3" y="76.3">G6</text>
<text x="136.3" y="74">SCR5</text>
<text x="188.9" y="73.5">CN2</text>
<text x="198.9" y="73.5">CN4</text>
<text x="198.9" y="75.3">CN1</text>
<text x="200.1" y="77.1">1</text>
<text x="14.2" y="82.9">C</text>
<text x="71.6" y="78.7">SW1</text>
<text x="118.8" y="78.3">U</text>
<text x="136.3" y="81">SCR6</text>
<text x="145.3" y="80">A2</text>
<text x="192.4" y="81.7">2</text>
<text x="193" y="79.4">CN3</text>
<text x="194.7" y="81.7">1</text>
<text x="200.1" y="79.4">3</text>
<text x="222.4" y="83.5">4</text>
<text x="273.5" y="82.9">C</text>
<text x="222.4" y="85.9">3</text>
<text x="222.4" y="88.2">2</text>
<text x="224.2" y="84.1">+</text>
<text x="224.2" y="86.5">-</text>
<text x="224.2" y="88.8">0V</text>
<text x="230.7" y="87.6">AMMETER</text>
<text x="71" y="95.9">0V</text>
<text x="75.8" y="95.9">380V</text>
<text x="80.4" y="95.9">415V</text>
<text x="222.4" y="90.6">1</text>
<text x="224.2" y="91.1">5V</text>
<text x="71" y="101.7">20V</text>
<text x="75.8" y="101.7">0V</text>
<text x="80.4" y="101.7">20V</text>
<text x="80.6" y="98.8">TR2</text>
<text x="84" y="100.6">G6</text>
<text x="86.4" y="100.6">K6</text>
<text x="88.7" y="100.6">G5</text>
<text x="91.1" y="100.6">K5</text>
<text x="93.4" y="100.6">G4</text>
<text x="95.8" y="100.6">K4</text>
<text x="100.5" y="100.6">G3</text>
<text x="102.9" y="100.6">K3</text>
<text x="105.2" y="100.6">G2</text>
<text x="107.5" y="100.6">K2</text>
<text x="109.9" y="100.6">G1</text>
<text x="112.3" y="100.6">K1</text>
<text x="117" y="100.6">A1</text>
<text x="119.4" y="100.6">K1</text>
<text x="121.7" y="100.6">K2</text>
<text x="124" y="100.6">K3</text>
<text x="126.4" y="100.6">A2</text>
<text x="128.8" y="100.6">K4</text>
<text x="131.1" y="100.6">K5</text>
<text x="133.5" y="100.6">K6</text>
<text x="188" y="96.4">TH1</text>
<text x="198.6" y="96.4">TH2</text>
<text x="69.8" y="107">39</text>
<text x="74.6" y="107">15</text>
<text x="79.2" y="107">49</text>
<text x="84" y="107">31</text>
<text x="86.4" y="107">32</text>
<text x="88.7" y="107">23</text>
<text x="91.1" y="107">24</text>
<text x="93.4" y="107">27</text>
<text x="95.8" y="107">28</text>
<text x="100.5" y="107">25</text>
<text x="102.9" y="107">26</text>
<text x="105.2" y="107">21</text>
<text x="107.5" y="107">22</text>
<text x="109.9" y="107">29</text>
<text x="112.3" y="107">30</text>
<text x="117" y="107">33</text>
<text x="119.4" y="107">30</text>
<text x="121.7" y="107">22</text>
<text x="124" y="107">26</text>
<text x="126.4" y="107">34</text>
<text x="128.8" y="107">28</text>
<text x="131.1" y="107">24</text>
<text x="133.5" y="107">32</text>
<text x="174.8" y="107">15</text>
<text x="177" y="107">70</text>
<text x="179.4" y="107">59</text>
<text x="181.8" y="107">56</text>
<text x="186.5" y="107">40</text>
<text x="188.9" y="107">56</text>
<text x="56.9" y="109.4">27V</text>
<text x="66.3" y="110.6">81</text>
<text x="74.6" y="109.4">CN4</text>
<text x="89.3" y="109.4">CN1</text>
<text x="106.4" y="109.4">CN2</text>
<text x="125.2" y="109.4">CN3</text>
<text x="177.6" y="109.4">CN6</text>
<text x="187.1" y="109.4">CN10</text>
<text x="201.8" y="110.6">CN20</text>
<text x="205.3" y="110.6">120</text>
<text x="52" y="115.2">TR1-1</text>
<text x="56.9" y="118.8">27V</text>
<text x="56.9" y="114.1">0V</text>
<text x="66.3" y="119.4">82</text>
<text x="68.7" y="115.2">CN14</text>
<text x="201.8" y="117.6">CN17</text>
<text x="205.3" y="115.2">36</text>
<text x="205.9" y="120">8</text>
<text x="219.5" y="115.2">C</text>
<text x="223.6" y="117.6">FAN</text>
<text x="230.1" y="117.4">CAP</text>
<text x="232.9" y="116.4">FUSE1</text>
<text x="243.1" y="114.7">230V</text>
<text x="243.1" y="119.4">0V</text>
<text x="69.8" y="123.5">77</text>
<text x="72.2" y="123.5">77</text>
<text x="74.6" y="123.5">38</text>
<text x="77" y="123.5">38</text>
<text x="79.2" y="123.5">15</text>
<text x="80.4" y="121.2">CN15</text>
<text x="81.6" y="123.5">15</text>
<text x="89.9" y="123.5">47</text>
<text x="92.3" y="123.5">47</text>
<text x="94.6" y="123.5">91</text>
<text x="112.3" y="123.5">61</text>
<text x="114" y="121.2">CN16</text>
<text x="114.6" y="123.5">67</text>
<text x="117" y="123.5">115</text>
<text x="132.3" y="123.5">56</text>
<text x="134.6" y="123.5">60</text>
<text x="137" y="123.5">105</text>
<text x="139.4" y="121.2">CN18</text>
<text x="141.7" y="123.5">104</text>
<text x="144.1" y="123.5">103</text>
<text x="146.5" y="123.5">106</text>
<text x="148.8" y="123.5">107</text>
<text x="158.2" y="123.5">56</text>
<text x="162.9" y="123.5">100</text>
<text x="167.6" y="123.5">15</text>
<text x="170" y="123.5">56</text>
<text x="174.8" y="123.5">101</text>
<text x="179.4" y="123.5">15</text>
<text x="185.3" y="123.5">15</text>
<text x="187.7" y="123.5">15</text>
<text x="190.1" y="123.5">14</text>
<text x="190.1" y="121.2">CN5</text>
<text x="194.7" y="123.5">16</text>
<text x="246" y="121">TR2</text>
<text x="14.2" y="129">B</text>
<text x="62.2" y="131">FUSE2</text>
<text x="76.1" y="131.2">R1</text>
<text x="94.3" y="129" transform="rotate(-90 94.3 129)">CHECK</text>
<text x="99.1" y="128.5" transform="rotate(-90 99.1 128.5)">WELD</text>
<text x="109.3" y="131">C5</text>
<text x="130.2" y="129" transform="rotate(-90 130.2 129)">OFF</text>
<text x="133.8" y="129" transform="rotate(-90 133.8 129)">ON</text>
<text x="137.3" y="129" transform="rotate(-90 137.3 129)">1.2</text>
<text x="139.7" y="129" transform="rotate(-90 139.7 129)">1.4</text>
<text x="142.1" y="129" transform="rotate(-90 142.1 129)">1.6</text>
<text x="148.5" y="130.7" transform="rotate(-90 148.5 130.7)">FLUX CORE</text>
<text x="153.2" y="131.3" transform="rotate(-90 153.2 131.3)">SOLID STEEL</text>
<text x="191" y="129.2">LED1</text>
<text x="195.7" y="129.2">LED2</text>
<text x="273.5" y="129">B</text>
<text x="94.1" y="137.5">GASCHECK</text>
<text x="95.9" y="136.3">SW2</text>
<text x="130.6" y="137.5">CRATER</text>
<text x="131.2" y="136.3">SW3</text>
<text x="138.2" y="137.6">WIRESIZE</text>
<text x="139.4" y="136.4">SW5</text>
<text x="148.9" y="137.5">WIRETYPE</text>
<text x="150.1" y="136.3">SW4</text>
<text x="161.2" y="136.2">VRAC</text>
<text x="173" y="136.2">VRVC</text>
<text x="189.2" y="136.3">POWER</text>
<text x="193.9" y="136.3">WARN</text>
<text x="169.4" y="140.6">CN19</text>
<text x="74.4" y="147">DCMOTOR</text>
<text x="83.9" y="147.2">AIRVALVE</text>
<text x="97.1" y="152.8">TS</text>
<text x="105" y="151.1">2R1</text>
<text x="109.6" y="151.1">2R3</text>
<text x="115.6" y="151.1">2VRA</text>
<text x="121.5" y="151.1">2VRV</text>
<text x="101.7" y="160.5">PB</text>
<text x="105.2" y="160.5">INCHING</text>
<text x="116.4" y="160.4">2D2</text>
<text x="122.3" y="160.4">2D1</text>
<text x="69.3" y="166.4">WIREFEEDER</text>
<text x="109.3" y="164.9">2R2</text>
<text x="14.1" y="175.1">A</text>
<text x="273.3" y="175.1">A</text>
<text x="231.3" y="185.2">Title</text>
<text x="231.3" y="188.7">Size</text>
<text x="231.9" y="190.5">A2</text>
<text x="237.2" y="188.7">Number</text>
<text x="260.8" y="188.7">Revision</text>
<text x="28.9" y="195.8">1</text>
<text x="61.6" y="195.8">2</text>
<text x="94.4" y="195.8">3</text>
<text x="127.1" y="195.8">4</text>
<text x="159.9" y="195.8">5</text>
<text x="192.6" y="195.8">6</text>
<text x="225.4" y="195.8">7</text>
<text x="231.3" y="192.3">Date:</text>
<text x="231.3" y="193.4">File:</text>
<text x="236.6" y="192.3">28-Nov-2014</text>
<text x="236.6" y="193.4">D:\Machine1\ta500i\PCBn SCH\NewTAPCB.Drawn By:</text>
<text x="254.8" y="192.3">Sheet</text>
<text x="255" y="193.4">ddb</text>
<text x="258" y="192.3">of</text>
<text x="258.1" y="195.8">8</text>
</g>
</svg>
